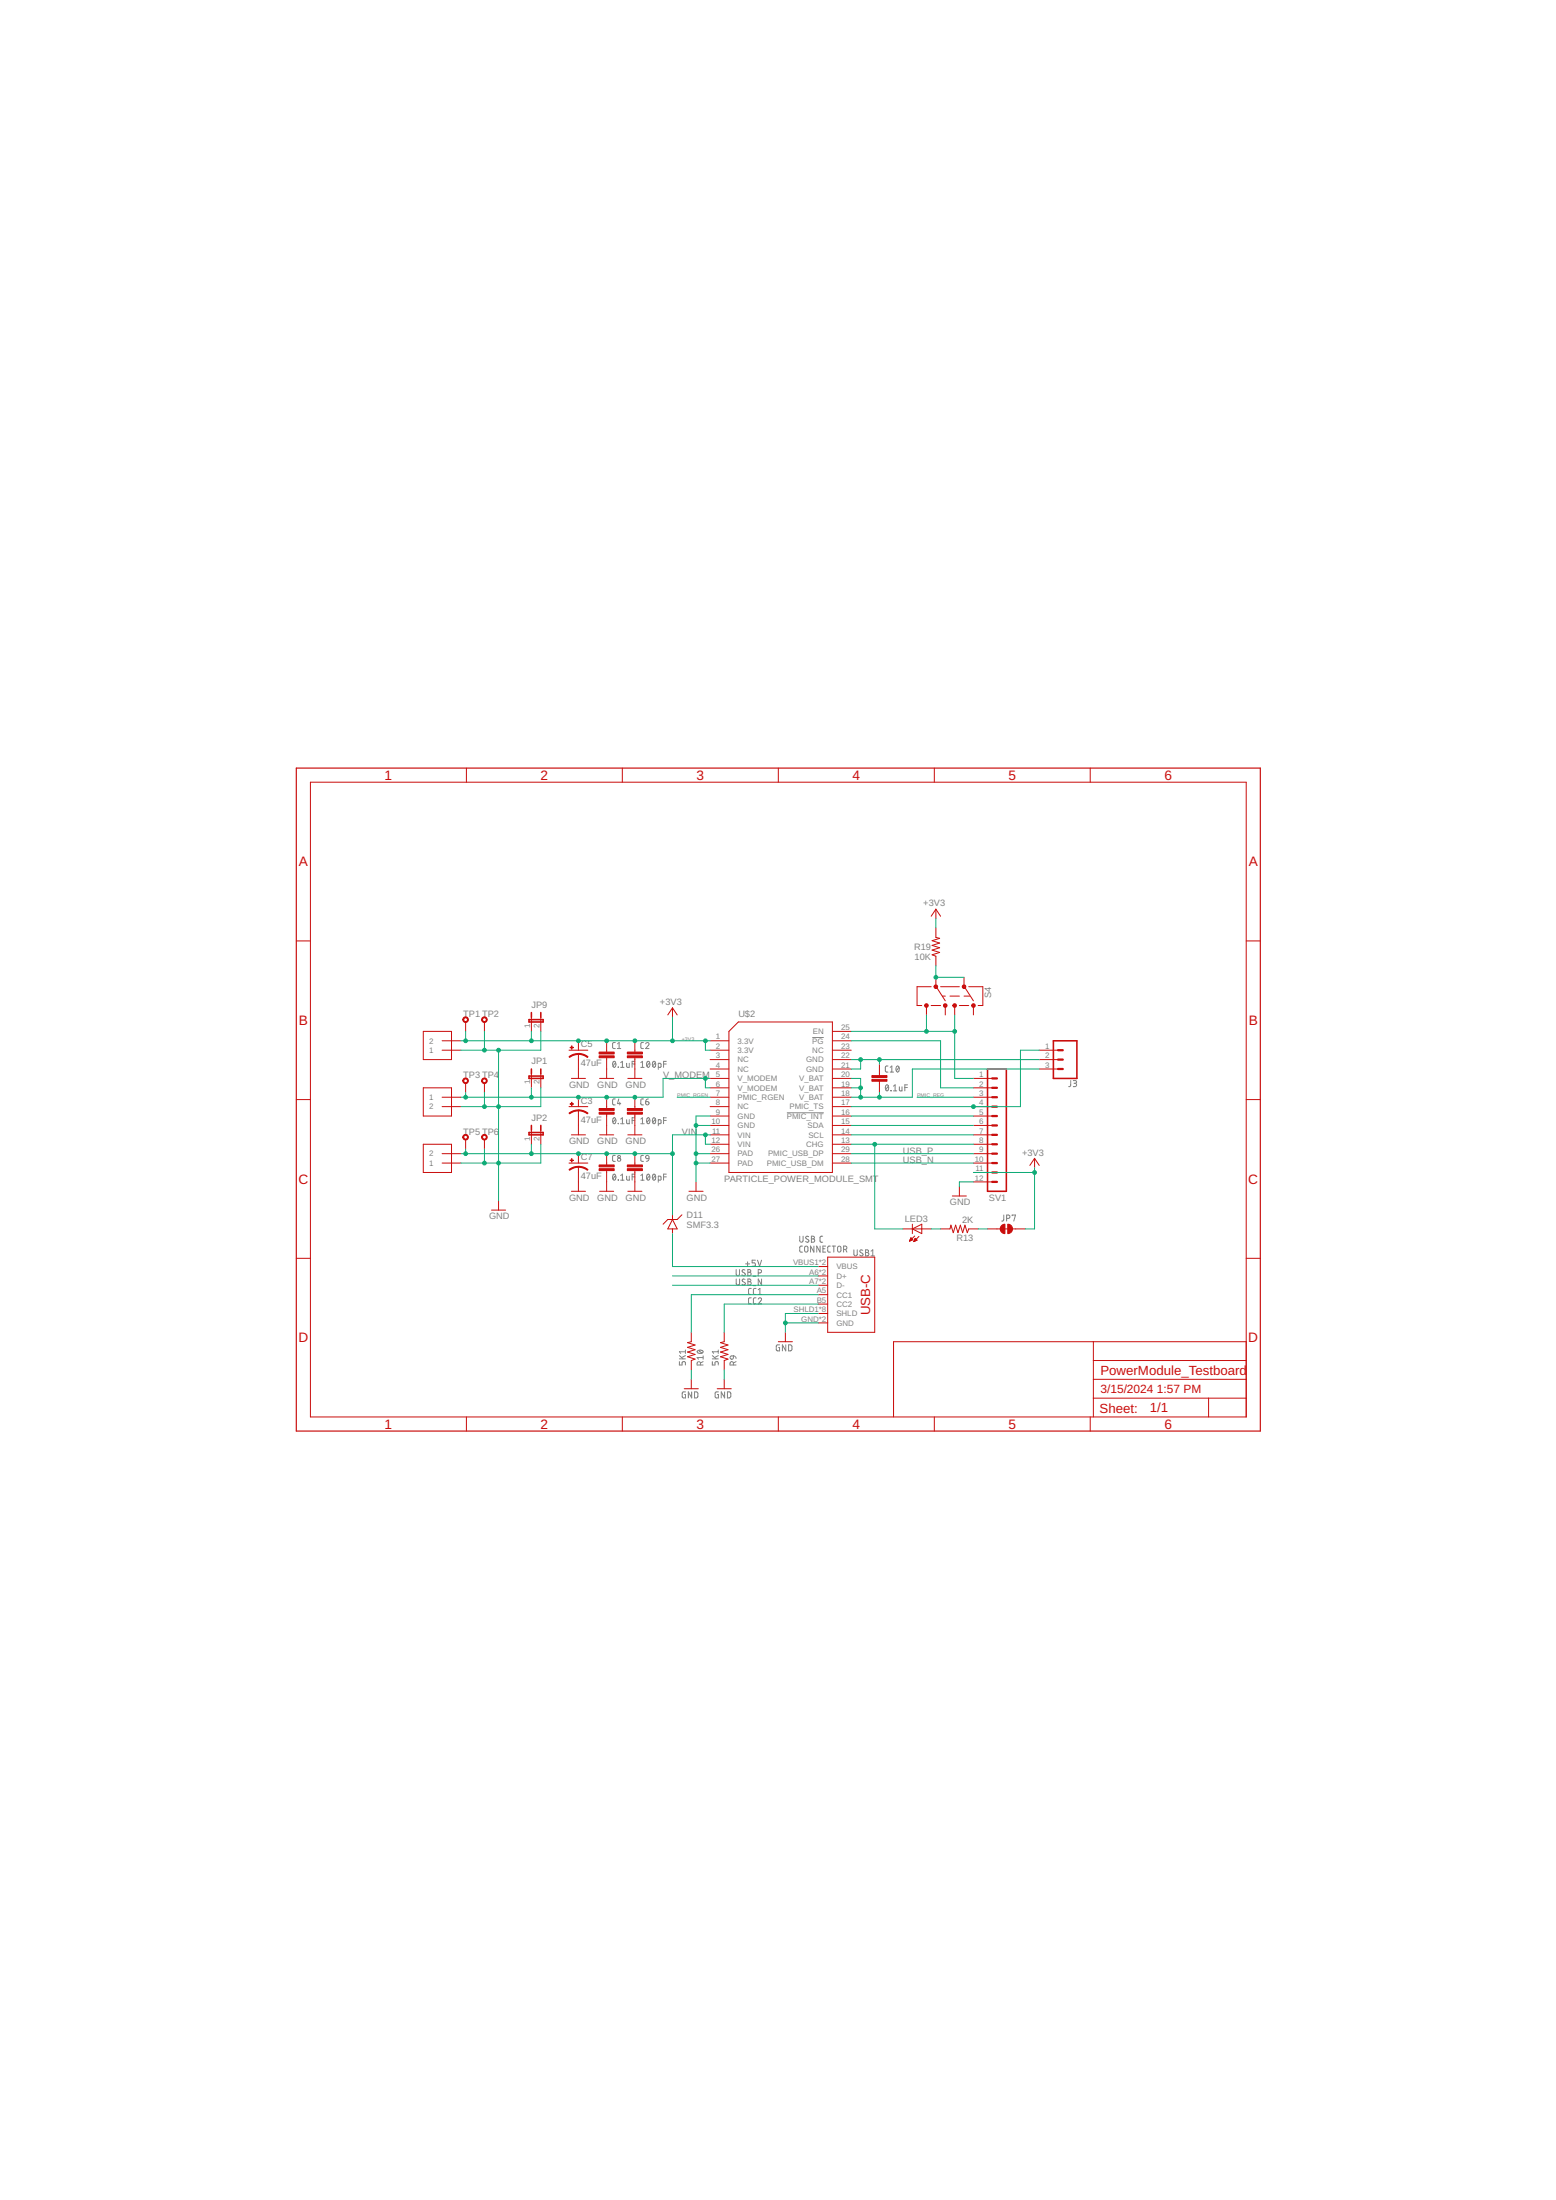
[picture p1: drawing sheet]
<svg xmlns="http://www.w3.org/2000/svg" width="420mm" height="594mm" viewBox="0 0 420 594" stroke-linecap="round" stroke-linejoin="round" font-family="sans-serif">
<g fill="none" stroke="#808080" stroke-width=".27">
<path d="M165.6 286.7l.1-.1a.81 .81 0 0 1 .6 .8 .81 .81 0 0 1-.6 .8l-.3-.8zM166.1 281.5h-.5l-.2 .4v1l.7 .2M166.1 296.8h-.5l-.2 .3v1.1l.7 .2M166.2 287l-.7 .9M166.7 283.1h.9M166.7 281.9l.5-.4v1.6M166.9 288.1l.1 .1zM167.1 296.8l-.4 1.2h.9M167.3 297.6v.8M167.6 288.2h.9M167.6 287l.5-.4v1.6M169.2 287.1v1l.3 .1h.4v-1.1"/>
<path d="M170.7 287.3h.7M171.4 286.6h-.7v1.6M173 288.2h.9M173 287l.5-.4v1.6M173.8 281.5h-.6l-.2 .4 .1 1 .7 .2M173.8 296.8h-.6l-.2 .3 .1 1.1 .7 .2M174.3 281.9a.44 .44 0 0 1 .7-.4 .44 .44 0 0 1 .1 .7l-.8 .9h.9M174.3 297.5h.6a.45 .45 0 0 1 .3 .5 .45 .45 0 0 1-.4 .4 .45 .45 0 0 1-.5-.5zM174.8 286.7l.2-.1a.88 .88 0 0 1 .5 .8 .88 .88 0 0 1-.6 .8l-.3-.5zM175.1 296.8l-.6 .3-.2 .4M175.4 287l-.7 .9M176.4 286.7l.2-.1a.87 .87 0 0 1 .5 .8 .87 .87 0 0 1-.6 .8l-.4-.8z"/>
<path d="M177 287l-.7 .9M177.8 288.2l.7-.1-.1-.9-.6-.1v1.7M179.2 287.3h.7M179.9 286.6h-.7v1.6M219.3 280.2h3.1M239.3 293.1l.2-.2a.87 .87 0 0 1 .5 .9 .87 .87 0 0 1-.6 .7l-.3-.7zM239.8 287.9h-.5l-.2 .3 .1 1.2 .6 .1M239.9 293.3l-.7 .9M240.4 289.5h.9M240.4 288.2l.4-.3v1.6M240.6 294.5v.1zM241.3 294.6h.8"/>
<path d="M241.3 293.3l.4-.4v1.7M242.1 288l.3-.1a.88 .88 0 0 1 .4 .8 .88 .88 0 0 1-.5 .8l-.3-.5zM242.7 288.2l-.7 .9M242.8 293.5l.1 .9 .2 .2h.5v-1.1M244.3 293.7h.7M245 292.9h-.7v1.7M289.1 291.8v1.4l-.5 .2M289.8 291.8h.6a.36 .36 0 0 1 .3 .4 .36 .36 0 0 1-.3 .3h-.4M290.3 292.5a.46 .46 0 0 1 .4 .5 .46 .46 0 0 1-.4 .4h-.5M165.6 301.9h.1a.81 .81 0 0 1 .6 .7 .81 .81 0 0 1-.6 .8l-.3-.8zM165.6 317.2l.1-.1a.81 .81 0 0 1 .6 .8 .81 .81 0 0 1-.6 .8l-.3-.8zM166.1 312h-.5l-.2 .4v1l.7 .2"/>
<path d="M166.2 302.2l-.7 .9M166.2 317.4l-.7 .9M166.9 303.4h.1M166.9 318.6h.1M167.6 302.2l.5-.4v1.6M167.6 317.4l.5-.3v1.6M167.6 303.4h.9M167.6 318.7h.9M169.2 302.4v.9l.3 .1h.4v-1M169.2 317.6v.9l.3 .2h.4v-1.1M170.7 302.6h.7M170.7 317.8h.7"/>
<path d="M171.4 301.8h-.7v1.6M171.4 317.1h-.7v1.6M173 302.2l.5-.4v1.6M173 317.4l.5-.3v1.6M173 303.4h.9M173 318.7h.9M173.8 312h-.6l-.2 .4 .1 1 .7 .2M174.5 312.1l.3-.1 .3 .1 .1 .8-.7-.1zM174.8 301.9l.2-.1a.88 .88 0 0 1 .5 .9 .88 .88 0 0 1-.6 .7l-.3-.5zM174.8 317.2l.2-.1a.89 .89 0 0 1 .5 .8 .89 .89 0 0 1-.6 .8l-.3-.5zM175.2 312.9l-.1 .4-.6 .3M175.4 302.2l-.7 .9"/>
<path d="M175.4 317.4l-.7 .9M176.4 301.9l.2-.1a.87 .87 0 0 1 .5 .9 .87 .87 0 0 1-.6 .7l-.4-.8zM176.4 317.2l.2-.1a.89 .89 0 0 1 .5 .8 .89 .89 0 0 1-.6 .8l-.4-.8zM177 302.2l-.7 .9M177 317.4l-.7 .9M177.8 303.4l.7-.1-.1-.9h-.6v1.6M177.8 318.7l.7-.2-.1-.9h-.6v1.6M179.2 302.6h.7M179.2 317.8h.7M179.9 301.8h-.7v1.6M179.9 317.1h-.7v1.6M212.5 300.5h9.9"/>
<path d="M215.9 333.8v1.2a.46 .46 0 0 0 .5 .4 .46 .46 0 0 0 .5-.4v-1.2M216.7 336.5h-.5l-.3 .3 .1 1.2 .7 .1M217.4 336.6h.6l.2 1.1a.46 .46 0 0 1-.5 .4 .46 .46 0 0 1-.4-.4zM218.3 334l-.2-.1a.38 .38 0 0 0-.5 .1 .38 .38 0 0 0 .1 .5l.5 .3a.4 .4 0 0 1 .1 .6 .4 .4 0 0 1-.6-.1l-.2-.1M219.1 333.8h.4a.36 .36 0 0 1 .4 .4 .36 .36 0 0 1-.4 .3 .46 .46 0 0 1 .5 .5 .46 .46 0 0 1-.5 .4h-.4zM219.1 334.5h.4M219.8 336.5v1.6l-.9-1.6v1.6M221.4 336.5v1.6l-.9-1.6v1.6M222.1 333.8l-.5 .1-.2 .3v1l.2 .2h.5M222.2 337.2h.6M222.9 336.5h-.7v1.6h.7M224.2 336.5l-.6 .1-.1 .2 .1 1.2 .6 .1"/>
<path d="M224.7 336.5h.9M225.1 336.5v1.6M226.3 336.6h.6l.2 1.1a.46 .46 0 0 1-.5 .4 .46 .46 0 0 1-.4-.4zM227.8 337.4h.4a.46 .46 0 0 0 .5-.5 .46 .46 0 0 0-.5-.4h-.4v1.6M228.3 337.4l.4 .7M230.6 337.5v1.2a.46 .46 0 0 0 .4 .4 .46 .46 0 0 0 .5-.4v-1.2M233 337.7l-.6-.2-.2 .4 .7 .6a.38 .38 0 0 1 .1 .5 .38 .38 0 0 1-.5 .1l-.4-.2M233.7 337.5h.5a.36 .36 0 0 1 .3 .4 .36 .36 0 0 1-.3 .3 .46 .46 0 0 1 .4 .5 .46 .46 0 0 1-.4 .4h-.5zM233.7 338.2h.5M235.2 339.1h.9M235.2 337.9l.5-.4v1.6M271 328.1v1.4l-.5 .2"/>
<path d="M271.8 329h.5a.46 .46 0 0 0 .4-.4 .46 .46 0 0 0-.4-.5h-.5v1.6M273.3 328.3v-.2h.9l-.5 1.6M198.8 342.8v1.2a.46 .46 0 0 0 .4 .5 .46 .46 0 0 0 .5-.5v-1.2M198.8 345.4v1.2a.46 .46 0 0 0 .5 .4 .46 .46 0 0 0 .4-.4v-1.2M201.1 343l-.5-.1-.2 .3 .7 .6a.38 .38 0 0 1 .1 .5 .38 .38 0 0 1-.5 .1l-.4-.2M201.2 345.5l-.6-.1-.2 .3 .7 .6a.38 .38 0 0 1 .1 .5 .38 .38 0 0 1-.5 .2l-.3-.2M201.3 341.3h1.1M201.9 340.7v1.1M201.9 342.8h.5a.36 .36 0 0 1 .3 .4 .36 .36 0 0 1-.3 .4 .46 .46 0 0 1 .4 .4 .46 .46 0 0 1-.4 .5h-.5zM201.9 343.6h.5M202 345.4h.4a.36 .36 0 0 1 .4 .3 .36 .36 0 0 1-.4 .4 .46 .46 0 0 1 .4 .5 .46 .46 0 0 1-.4 .4h-.4zM202 346.1h.4"/>
<path d="M202.9 347.9h-.5l-.3 .4 .1 1.1 .7 .1M202.9 350.5h-.5l-.3 .3 .1 1.2 .7 .1M203.3 344.6h.8M203.4 347.2h.7M204 340.3h-.9v.7h.5a.46 .46 0 0 1 .4 .5 .46 .46 0 0 1-.4 .4h-.5M204.2 347.9h-.5l-.3 .4 .1 1 .7 .2M204.2 350.5h-.5l-.3 .3 .1 1.1 .7 .2M204.6 340.3l.5 1.6 .5-1.6M204.7 343.7h.5a.46 .46 0 0 0 .4-.4 .46 .46 0 0 0-.4-.5h-.5v1.7M204.7 350.8a.44 .44 0 0 1 .7-.3 .44 .44 0 0 1 .1 .7l-.8 .9h.9M204.7 349.5h.9M204.7 348.3l.5-.4v1.6"/>
<path d="M205.6 345.4v1.6l-.9-1.6v1.6M183.5 367.7v.9h.7v-.6a.46 .46 0 0 1 .4-.3 .46 .46 0 0 1 .5 .3v.6M183.5 366.9h1.6M183.5 366.1l.9 .8M185.1 365h-1.6l.3 .5M185.1 364.6v.9M185.1 366.1l-1 .5M185.1 375.9h-.7l-.2 .2v1l.2 .3 .7 .1v-.9h-.3M186.8 375.9v1.6l-.9-1.6v1.6M187.5 375.9h.7l.2 .2v.9l-.2 .4-.7 .1zM188.4 364.8a.9 .9 0 0 1 1.4 .3 .88 .88 0 0 1-.8 .4 .88 .88 0 0 1-.7-.6zM188.6 364.7l.9 .7"/>
<path d="M189.1 368.6v-.5a.46 .46 0 0 0-.4-.4 .46 .46 0 0 0-.5 .4v.5h1.7M189.9 367.7l-.8 .3M189.9 366.6h-1.7l.4 .4M189.9 366.1v.9M192.3 367.7v.9h.8v-.6a.45 .45 0 0 1 .4-.3 .45 .45 0 0 1 .5 .3v.6M192.3 366.9h1.7M192.3 366.1l1 .8M194 364.6v.9M194 366.1l-1 .5M194 365h-1.7l.4 .5M194 375.9h-.7l-.2 .2v1l.2 .3 .7 .1v-.9h-.3M195.7 375.9v1.6l-.9-1.6v1.6"/>
<path d="M196.4 375.9h.7l.2 .2v.9l-.2 .4-.7 .1zM197.3 366.3l.7-.2v.6a.45 .45 0 0 1-.6 .3 .45 .45 0 0 1-.1-.7zM198 368.6v-.5a.46 .46 0 0 0-.4-.4 .46 .46 0 0 0-.5 .4v.5h1.7M198 366.1l.5 .2 .3 .6M198.8 367.7l-.8 .3M210.5 363.2h-.7l-.2 .2v1l.2 .3 .7 .1v-.9h-.3M212.2 363.2v1.6l-.9-1.6v1.6M212.9 363.2h.7l.2 .2v.9l-.2 .4-.7 .1z"/>
<circle cx="167.2" cy="313.2" r=".45"/>
<circle cx="167.2" cy="312.3" r=".36"/>
</g>
<g fill="none" stroke="#c90d0c" stroke-width=".27">
<path d="M83.8 211.2h252.7v171.4h-252.7zM125.9 207.4v3.8M168 207.4v3.8M210.2 207.4v3.8M252.3 207.4v3.8M294.4 207.4v3.8M80 254.1h3.8M252.7 245.5v2.6M252.7 250.6v2.5l1 .3-2 .6 2 .7-2 .6 2 .6-2 .7 2 .6-2 .6 1 .4v2.6M252.7 245.5l1.3 1.9M252.7 245.5l-1.3 1.9M336.5 254.1h3.8"/>
<path d="M114.3 278.5h7.6v7.6h-7.6zM125.7 276v2.5M130.8 276v2.5M143.5 274.7v3.8M146 274.7v3.8M181.6 272.2l1.3 1.9M181.6 272.2l-1.3 1.9M181.6 272.2v2.5M196.8 278.5l2.6-2.5h25.4v40.6h-28zM224.8 278.5h5M250.2 271.5v2.6M251.4 266.4h-3.8v5.1h1.3"/>
<path d="M251.4 271.5h2.6M252.7 263.9v2.5M253 266.7l2.2 3.6M254 266.4h5.1M254.5 269h.7M255.2 271.5v2.6M256.5 269h2.6M257.8 271.5v2.6M259.1 271.5h2.5M260.3 269h1.5M260.3 263.9v2.5M260.6 266.7l2.2 3.6"/>
<path d="M261.6 266.4h3.8v5.1h-1.3M262.8 271.5v2.6M80 296.9h3.8M114.3 293.8h7.6v7.6h-7.6zM119.4 296.3h5.1M119.4 298.8h5.1M119.4 283.6h5.1M119.4 281.1h5.1M125.7 292.5v2.5M130.8 292.5v2.5M143.5 289.9v3.9M146 289.9v3.9"/>
<path d="M153.6 298.8h5.1M153.6 283.6h5.1M154.3 291.2h3.8M156.2 281.1v2.5M156.2 284.6v6.6M156.2 296.3v2.5M156.2 299.8v6.7M161.9 291.2h3.8M163.8 281.1v3M163.8 285.6v5.6M163.8 296.3v3M169.5 291.2h3.8"/>
<path d="M171.4 281.1v3M171.4 285.6v5.6M171.4 296.3v3M191.7 293.8h5.1M191.7 296.3h5.1M191.7 298.8h5.1M191.7 283.6h5.1M191.7 291.2h5.1M191.7 281.1h5.1M191.7 286.1h5.1M191.7 288.7h5.1M224.8 293.8h5"/>
<path d="M224.8 296.3h5M224.8 298.8h5M224.8 283.6h5M224.8 291.2h5M224.8 281.1h5M224.8 286.1h5M224.8 288.7h5M237.5 287.4v3M237.5 292v3M262.8 293.8h5.1M262.8 296.3h5.1M262.8 298.8h5.1"/>
<path d="M262.8 291.2h5.1M280.6 283.6h5.1M280.6 286.1h5.1M280.6 288.7h5.1M336.5 296.9h3.8M114.3 309h7.6v7.6h-7.6zM119.4 314.1h5.1M119.4 311.5h5.1M125.7 307.7v2.6M130.8 307.7v2.6M143.5 305.2v3.8M146 305.2v3.8"/>
<path d="M153.6 314.1h5.1M154.3 306.5h3.8M156.2 311.5v2.6M156.2 315.1v6.6M161.9 306.5h3.8M163.8 300.9v5.6M163.8 311.5v3.1M163.8 316.1v5.6M169.5 306.5h3.8M171.4 300.9v5.6M171.4 311.5v3.1M171.4 316.1v5.6"/>
<path d="M187.9 319.2v2.5M191.7 301.4h5.1M191.7 306.5h5.1M191.7 314.1h5.1M191.7 303.9h5.1M191.7 309h5.1M191.7 311.5h5.1M224.8 301.4h5M224.8 306.5h5M224.8 314.1h5M224.8 303.9h5M224.8 309h5"/>
<path d="M224.8 311.5h5M262.8 301.4h5.1M262.8 306.5h5.1M262.8 314.1h5.1M262.8 303.9h5.1M262.8 309h5.1M262.8 311.5h5.1M262.8 316.6h5.1M262.8 319.2h5.1M279.4 312.8l1.2 1.9M279.4 312.8l-1.3 1.9M279.4 312.8v2.5"/>
<path d="M80 339.8h3.8M132.7 326.8h3.8M134.6 324.2v2.6M154.3 321.7h3.8M161.9 321.7h3.8M169.5 321.7h3.8M181.6 328v1.3M181.6 331.9v1.2M181.6 329.3l1.3 2.6h-2.6zM184.1 328l-1.2 1.3h-2.6l-1.3 1.3M186 321.7h3.8M223.5 339.5h12.7v20.3h-12.7z"/>
<path d="M243.8 331.9h7.6M245.6 335.1h.2M245.7 334.9h.4M245.7 334.8h.7M245.8 334.7h.6M245.8 334.6h.5M245.9 334.5h.3M245.9 334.3h.1M246 334.3l.5 .5-.9 .4zM246.4 331.9l2.5-1.3v2.5zM246.4 330.6v2.5M246.8 335.2h.2"/>
<path d="M246.8 335.1h.4M246.9 334.9h.6M246.9 334.8h.6M247 334.7h.4M247 333.8l-1.4 1.4M247 334.6h.3M247.1 334.5h.1M247.1 334.4l.5 .5-.9 .4zM248.1 333.9l-1.4 1.4M254 331.9h2.5l.3-1.1 .6 2.1 .6-2.1 .7 2.1 .6-2.1 .6 2.1 .7-2.1 .6 2.1 .4-1h2.5M257.2 323h3.7M259.1 320.4v2.6"/>
<path d="M266.7 331.9h3.4M270.7 331.9h1.8M273.4 331.9h3.4M336.5 339.8h3.8M186.7 359.8v2.5l-1 .3 2 .6-2 .6 2 .7-2 .6 2 .6-2 .7 2 .6-1 .4v2.5M195.6 359.8v2.5l-1.1 .3 2.1 .6-2.1 .6 2.1 .7-2.1 .6 2.1 .6-2.1 .7 2.1 .6-1 .4v2.5M212.1 359.8v2.5M221 357.2h2.5M221 342h2.5M221 349.6h2.5M221 344.6h2.5M221 347.1h2.5"/>
<path d="M221 352.1h2.5M221 354.7h2.5M184.8 375h3.8M186.7 372.5v2.5M193.7 375h3.8M195.6 372.5v2.5M210.2 362.3h3.8M295.2 377.5h41.3M295.2 362.3v20.3M295.2 372.5h41.3M295.2 367.4h41.3M326.3 377.5v5.1"/>
<path d="M336.5 362.3h-95.2v20.3M125.9 382.6v3.8M168 382.6v3.8M210.2 382.6v3.8M252.3 382.6v3.8M294.4 382.6v3.8"/>
</g>
<path d="M80 207.4h260.3v179h-260.3z" fill="none" stroke="#c90d0c" stroke-width=".32"/>
<g fill="#c90d0c" stroke="#c90d0c" stroke-width=".27">
<path d="M156.2 284.5l1.4 .2 1.2 .6-.2 .3-.9-.6-1.5-.3z" fill-rule="evenodd"/>
<path d="M153.6 285.3l1.3-.6 1.3-.2v.2l-1.5 .3-.9 .5z" fill-rule="evenodd"/>
<path d="M156.2 299.7l1.4 .2 1.2 .7-.2 .2-1.4-.7-1-.1z" fill-rule="evenodd"/>
<path d="M153.6 300.6l1.3-.7 1.3-.2v.3l-1 .1-1.4 .7z" fill-rule="evenodd"/>
<path d="M156.2 314.9l1.4 .3 1.2 .6-.2 .2-1.4-.7-1-.1z" fill-rule="evenodd"/>
<path d="M153.6 315.8l1.3-.6 1.3-.2v.2l-1 .1-1.4 .7z" fill-rule="evenodd"/>
<path d="M125.1 274.8a.76 .76 0 0 1 1.3 .1 .76 .76 0 0 1-.4 1.1 .76 .76 0 0 1-1-.7h.2a.51 .51 0 0 1 .8-.4 .51 .51 0 0 1 .1 .9 .51 .51 0 0 1-.9-.3v-.2h-.2z" fill-rule="evenodd"/>
<path d="M130.2 274.8a.76 .76 0 0 1 1.2 .1 .76 .76 0 0 1-.4 1.1 .76 .76 0 0 1-1-.7h.3a.51 .51 0 0 1 .7-.4 .51 .51 0 0 1 .1 .9 .51 .51 0 0 1-.8-.3v-.2h-.3z" fill-rule="evenodd"/>
<path d="M125.1 291.4a.75 .75 0 0 1 1.2 0 .75 .75 0 0 1-.4 1.2 .75 .75 0 0 1-.9-.8h.2a.51 .51 0 0 1 .8-.4 .51 .51 0 0 1 .1 .9 .51 .51 0 0 1-.9-.3l-.2-.2z" fill-rule="evenodd"/>
<path d="M130.2 291.4a.75 .75 0 0 1 1.2 0 .75 .75 0 0 1-.4 1.2 .75 .75 0 0 1-1-.8h.3a.51 .51 0 0 1 .7-.4 .51 .51 0 0 1 .1 .9 .51 .51 0 0 1-.8-.3l-.3-.2z" fill-rule="evenodd"/>
<path d="M125.1 306.6a.75 .75 0 0 1 1.2 .1 .75 .75 0 0 1-.4 1.1 .75 .75 0 0 1-.9-.7h.2a.51 .51 0 0 1 .8-.4 .51 .51 0 0 1 .1 .8 .51 .51 0 0 1-.9-.2l-.2-.2z" fill-rule="evenodd"/>
<path d="M130.2 306.6a.75 .75 0 0 1 1.2 .1 .75 .75 0 0 1-.4 1.1 .75 .75 0 0 1-1-.7h.3a.51 .51 0 0 1 .7-.4 .51 .51 0 0 1 .1 .8 .51 .51 0 0 1-.8-.2l-.3-.2z" fill-rule="evenodd"/>
<path d="M260 266.1a.48 .48 0 0 1 .8 .1 .48 .48 0 0 1-.4 .7 .48 .48 0 0 1-.6-.5h.3a.22 .22 0 0 1 .3-.1 .22 .22 0 0 1 .1 .3 .22 .22 0 0 1-.4 0l-.3-.2z" fill-rule="evenodd"/>
<path d="M262.6 271.1a.48 .48 0 0 1 .7 .2 .48 .48 0 0 1-.3 .7 .48 .48 0 0 1-.6-.5h.2a.22 .22 0 0 1 .3-.2 .22 .22 0 0 1 .1 .4 .22 .22 0 0 1-.3-.1l-.3-.1z" fill-rule="evenodd"/>
<path d="M257.5 271.1a.48 .48 0 0 1 .7 .2 .48 .48 0 0 1-.3 .7 .48 .48 0 0 1-.6-.5h.3a.22 .22 0 0 1 .3-.2 .22 .22 0 0 1 0 .4 .22 .22 0 0 1-.3-.1l-.3-.1z" fill-rule="evenodd"/>
<path d="M254.9 271.1a.48 .48 0 0 1 .8 .2 .48 .48 0 0 1-.3 .7 .48 .48 0 0 1-.6-.5h.2a.22 .22 0 0 1 .3-.2 .22 .22 0 0 1 .1 .4 .22 .22 0 0 1-.4-.1l-.2-.1z" fill-rule="evenodd"/>
<path d="M249.9 271.1a.48 .48 0 0 1 .7 .2 .48 .48 0 0 1-.3 .7 .48 .48 0 0 1-.6-.5h.2a.22 .22 0 0 1 .3-.2 .22 .22 0 0 1 .1 .4 .22 .22 0 0 1-.3-.1l-.3-.1z" fill-rule="evenodd"/>
<path d="M252.4 266.1a.48 .48 0 0 1 .7 .1 .48 .48 0 0 1-.3 .7 .48 .48 0 0 1-.6-.5h.3a.22 .22 0 0 1 .3-.1 .22 .22 0 0 1 .1 .3 .22 .22 0 0 1-.4 0l-.3-.2z" fill-rule="evenodd"/>
<path d="M270.1 331.9h1.3v1.2a1.3 1.3 0 0 1-1.3-1.2z" fill-rule="evenodd"/>
<path d="M270.5 330.9l.9-.3v1.3h-1.3z" fill-rule="evenodd"/>
<path d="M272.1 330.6a1.27 1.27 0 0 1 1.3 1.3 1.27 1.27 0 0 1-1.3 1.2z" fill-rule="evenodd"/>
</g>
<g fill="#c90d0c" stroke="#c90d0c" stroke-width=".27">
<path d="M153.9 282.8l.9 .1z"/>
<path d="M154.3 282.4l.2 .9z"/>
<path d="M161.8 285.1h4v.5h-4z"/>
<path d="M161.8 284.1h4v.5h-4z"/>
<path d="M169.4 285.1h4.1v.5h-4.1z"/>
<path d="M169.4 284.1h4.1v.5h-4.1z"/>
<path d="M153.9 298l.9 .2z"/>
<path d="M154.3 297.7l.2 .9z"/>
<path d="M161.8 300.4h4v.5h-4z"/>
<path d="M161.8 299.3h4v.5h-4z"/>
<path d="M169.4 300.4h4.1v.5h-4.1z"/>
<path d="M169.4 299.3h4.1v.5h-4.1z"/>
<path d="M153.9 313.3l.9 .1z"/>
<path d="M154.3 312.9l.2 .9z"/>
<path d="M161.8 315.6h4v.5h-4z"/>
<path d="M161.8 314.6h4v.5h-4z"/>
<path d="M169.4 315.6h4.1v.5h-4.1z"/>
<path d="M169.4 314.6h4.1v.5h-4.1z"/>
<path d="M235.4 291.5h4.1v.5h-4.1z"/>
<path d="M235.4 290.4h4.1v.6h-4.1z"/>
</g>
<path d="M142.9 275.3h3.8v.7h-3.8zM143.5 273.4v1.3M146 273.4v1.3M142.9 290.6h3.8v.6h-3.8zM143.5 288.7v1.2M146 288.7v1.2M266.7 288.7h5v33h-5zM284.4 281.1h6.4v10.1h-6.4zM142.9 305.8h3.8v.7h-3.8zM143.5 303.9v1.3M146 303.9v1.3" fill="none" stroke="#c90d0c" stroke-width=".42"/>
<g fill="none" stroke="#c90d0c" stroke-width=".61">
<path d="M267.9 296.3h1.3M267.9 293.8h1.3M267.9 291.2h1.3M267.9 298.8h1.3M285.7 288.7h1.3M285.7 286.1h1.3M285.7 283.6h1.3M267.9 301.4h1.3M267.9 309h1.3M267.9 306.5h1.3M267.9 303.9h1.3M267.9 314.1h1.3"/>
<path d="M267.9 311.5h1.3M267.9 319.2h1.3M267.9 316.6h1.3"/>
</g>
<g fill="none" stroke="#0dab76" stroke-width=".27">
<path d="M252.7 248.1v2.5M125.7 278.5v2.6M130.8 278.5v5.1M143.5 278.5v2.6M146 278.5v5.1h-21.5M181.6 274.7v6.4M229.8 278.5h28M250.2 274.1v4.4M252.7 260.8v3.1h7.6M257.8 274.1v17.1h5M124.5 281.1h67.2M125.7 295v1.3"/>
<path d="M130.8 295v3.8M134.6 283.6v40.6M143.5 293.8v2.5M146 293.8v5h-21.5M182.9 296.3h8.8M190.5 281.1v2.5h1.2M190.5 291.2v2.6h1.2M191.7 291.2h-12.7v5.1h-54.5M229.8 291.2h2.6v5.1M229.8 293.8h2.6M229.8 281.1h24.2v12.7h8.8M229.8 286.1h50.8"/>
<path d="M232.4 286.1v2.6h-2.6M237.5 286.1v1.3M237.5 295v1.3M247.6 296.3h15.2M280.6 283.6h-5.1v15.2h-45.7M280.6 288.7h-34.2v7.6h-16.6M124.5 311.5h57.1M125.7 310.3v1.2M130.8 310.3v3.8M143.5 309v2.5M146 309v5.1h-21.5M187.9 314.1h3.8"/>
<path d="M187.9 303.9h3.8M187.9 311.5h3.8M190.5 306.5v2.5h1.2M191.7 301.4h-3.8v17.8M191.7 306.5h-10.1v21.5M229.8 314.1h33M229.8 301.4h33M229.8 303.9h33M229.8 311.5h33M229.8 306.5h33M229.8 309h33M236.2 309v22.9h7.6"/>
<path d="M262.8 319.2h-3.7v1.2M262.8 316.6h16.6M279.4 315.3v16.6h-2.6M181.6 333.1v8.9h39.4M251.4 331.9h2.6M264.1 331.9h2.6M181.6 344.6h39.4M181.6 347.1h39.4M212.1 357.2h8.9M221 352.1h-25.4v7.7M221 349.6h-34.3v10.2M221 354.7h-8.9v5.1"/>
<path d="M186.7 369.9v2.6M195.6 369.9v2.6"/>
</g>
<g fill="#0dab76" stroke="#0dab76" stroke-width=".27">
<circle cx="134.6" cy="314.1" r=".51"/>
<circle cx="134.6" cy="298.8" r=".51"/>
<circle cx="130.8" cy="283.6" r=".51"/>
<circle cx="130.8" cy="298.8" r=".51"/>
<circle cx="130.8" cy="314.1" r=".51"/>
<circle cx="134.6" cy="283.6" r=".51"/>
<circle cx="187.9" cy="303.9" r=".51"/>
<circle cx="187.9" cy="311.5" r=".51"/>
<circle cx="187.9" cy="314.1" r=".51"/>
<circle cx="212.1" cy="357.2" r=".51"/>
<circle cx="190.5" cy="291.2" r=".51"/>
<circle cx="156.2" cy="296.3" r=".51"/>
<circle cx="163.8" cy="296.3" r=".51"/>
<circle cx="171.4" cy="296.3" r=".51"/>
<circle cx="125.7" cy="296.3" r=".51"/>
<circle cx="143.5" cy="296.3" r=".51"/>
<circle cx="190.5" cy="281.1" r=".51"/>
<circle cx="156.2" cy="281.1" r=".51"/>
<circle cx="163.8" cy="281.1" r=".51"/>
<circle cx="171.4" cy="281.1" r=".51"/>
<circle cx="125.7" cy="281.1" r=".51"/>
<circle cx="143.5" cy="281.1" r=".51"/>
<circle cx="181.6" cy="281.1" r=".51"/>
<circle cx="279.4" cy="316.6" r=".51"/>
<circle cx="250.2" cy="278.5" r=".51"/>
<circle cx="257.8" cy="278.5" r=".51"/>
<circle cx="252.7" cy="263.9" r=".51"/>
<circle cx="232.4" cy="286.1" r=".51"/>
<circle cx="237.5" cy="286.1" r=".51"/>
<circle cx="232.4" cy="293.8" r=".51"/>
<circle cx="232.4" cy="296.3" r=".51"/>
<circle cx="237.5" cy="296.3" r=".51"/>
<circle cx="262.8" cy="298.8" r=".51"/>
<circle cx="236.2" cy="309" r=".51"/>
<circle cx="190.5" cy="306.5" r=".51"/>
<circle cx="156.2" cy="311.5" r=".51"/>
<circle cx="163.8" cy="311.5" r=".51"/>
<circle cx="171.4" cy="311.5" r=".51"/>
<circle cx="125.7" cy="311.5" r=".51"/>
<circle cx="143.5" cy="311.5" r=".51"/>
<circle cx="181.6" cy="311.5" r=".51"/>
</g>
<g font-size="3.7" fill="#c90d0c">
<text x="103.9" y="210.6">1</text>
<text x="146" y="210.6">2</text>
<text x="188.1" y="210.6">3</text>
<text x="230.2" y="210.6">4</text>
<text x="272.3" y="210.6">5</text>
<text x="314.4" y="210.6">6</text>
<text x="80.7" y="233.9">A</text>
<text x="337.2" y="233.9">A</text>
<text x="80.7" y="276.8">B</text>
<text x="337.2" y="276.8">B</text>
<text x="80.6" y="319.6">C</text>
<text x="337.1" y="319.6">C</text>
<text x="80.6" y="362.5">D</text>
<text x="337.1" y="362.5">D</text>
<text x="103.9" y="385.8">1</text>
<text x="146" y="385.8">2</text>
<text x="188.1" y="385.8">3</text>
<text x="230.2" y="385.8">4</text>
<text x="272.3" y="385.8">5</text>
<text x="314.4" y="385.8">6</text>
</g>
<g font-size="3.6" fill="#c90d0c">
<text x="234.9" y="355.2" transform="rotate(-90 234.9 355.2)">USB-C</text>
<text x="297.1" y="371.2">PowerModule_Testboard</text>
<text x="296.9" y="381.5">Sheet:</text>
<text x="310.5" y="381.4">1/1</text>
</g>
<g font-size="3.2" fill="#c90d0c">
<text x="297.1" y="376.3">3/15/2024</text>
<text x="312.4" y="376.3">1:57 PM</text>
</g>
<g font-size="2.5" fill="#808080">
<text x="249.3" y="244.7">+3V3</text>
<text x="246.8" y="256.4">R19</text>
<text x="247" y="259.2">10K</text>
<text x="267.7" y="269.5" transform="rotate(-90 267.7 269.5)">S4</text>
<text x="125.1" y="274.7">TP1 TP2</text>
<text x="143.5" y="272.2">JP9</text>
<text x="178.2" y="271.4">+3V3</text>
<text x="199.4" y="274.7">U$2</text>
<text x="143.5" y="287.4">JP1</text>
<text x="156.8" y="282.8">C5</text>
<text x="156.8" y="287.9">47uF</text>
<text x="125.1" y="291.2">TP3 TP4</text>
<text x="153.7" y="293.8">GND</text>
<text x="161.3" y="293.8">GND</text>
<text x="168.9" y="293.8">GND</text>
<text x="179.1" y="291.2">V_MODEM</text>
<text x="156.8" y="298.1">C3</text>
<text x="143.5" y="302.6">JP2</text>
<text x="156.8" y="303.1">47uF</text>
<text x="125.1" y="306.5">TP5 TP6</text>
<text x="153.7" y="309">GND</text>
<text x="161.3" y="309">GND</text>
<text x="168.9" y="309">GND</text>
<text x="184.1" y="306.5">VIN</text>
<text x="243.8" y="311.5">USB_P</text>
<text x="156.8" y="313.3">C7</text>
<text x="243.8" y="314.1">USB_N</text>
<text x="276" y="312">+3V3</text>
<text x="156.8" y="318.4">47uF</text>
<text x="195.6" y="319.1">PARTICLE_POWER_MODULE_SMT</text>
<text x="132.1" y="329.3">GND</text>
<text x="153.7" y="324.2">GND</text>
<text x="161.3" y="324.2">GND</text>
<text x="168.9" y="324.2">GND</text>
<text x="185.4" y="324.2">GND</text>
<text x="185.4" y="328.8">D11</text>
<text x="256.5" y="325.5">GND</text>
<text x="267" y="324.2">SV1</text>
<text x="185.4" y="331.7">SMF3.3</text>
<text x="244.3" y="330.1">LED3</text>
<text x="258.3" y="335.1">R13</text>
<text x="259.8" y="330.3">2K</text>
</g>
<g font-size="2.1" fill="#808080">
<text x="115.9" y="281.8">2</text>
<text x="143.1" y="277.5" transform="rotate(-90 143.1 277.5)">1</text>
<text x="145.7" y="277.5" transform="rotate(-90 145.7 277.5)">2</text>
<text x="193.3" y="280.7">1</text>
<text x="199.2" y="281.8">3.3V</text>
<text x="219.3" y="281.8">PG</text>
<text x="219.5" y="279.3">EN</text>
<text x="227.1" y="280.7">24</text>
<text x="227.1" y="278.2">25</text>
<text x="115.9" y="284.4">1</text>
<text x="193.3" y="283.2">2</text>
<text x="193.3" y="285.8">3</text>
<text x="199.2" y="284.4">3.3V</text>
<text x="199.2" y="286.9">NC</text>
<text x="217.7" y="286.9">GND</text>
<text x="219.3" y="284.4">NC</text>
<text x="227.1" y="285.8">22</text>
<text x="227.1" y="283.2">23</text>
<text x="282.2" y="283.2">1</text>
<text x="282.2" y="285.8">2</text>
<text x="143.1" y="292.8" transform="rotate(-90 143.1 292.8)">1</text>
<text x="145.7" y="292.8" transform="rotate(-90 145.7 292.8)">2</text>
<text x="193.3" y="288.3">4</text>
<text x="193.3" y="290.9">5</text>
<text x="193.3" y="293.4">6</text>
<text x="199.2" y="289.4">NC</text>
<text x="199.2" y="292">V_MODEM</text>
<text x="215.8" y="292">V_BAT</text>
<text x="217.7" y="289.4">GND</text>
<text x="227.1" y="293.4">19</text>
<text x="227.1" y="290.9">20</text>
<text x="227.1" y="288.3">21</text>
<text x="264.4" y="290.9">1</text>
<text x="264.4" y="293.4">2</text>
<text x="282.2" y="288.3">3</text>
<text x="115.9" y="297.1">1</text>
<text x="115.9" y="299.6">2</text>
<text x="193.3" y="295.9">7</text>
<text x="193.3" y="298.5">8</text>
<text x="199.2" y="294.5">V_MODEM</text>
<text x="199.2" y="297.1">PMIC_RGEN</text>
<text x="199.2" y="299.6">NC</text>
<text x="213.2" y="299.6">PMIC_TS</text>
<text x="215.8" y="297.1">V_BAT</text>
<text x="215.8" y="294.5">V_BAT</text>
<text x="227.1" y="298.5">17</text>
<text x="227.1" y="295.9">18</text>
<text x="264.4" y="295.9">3</text>
<text x="264.4" y="298.5">4</text>
<text x="192.1" y="303.6">10</text>
<text x="193.3" y="301">9</text>
<text x="199.2" y="302.1">GND</text>
<text x="199.2" y="304.7">GND</text>
<text x="212.5" y="302.1">PMIC_INT</text>
<text x="218" y="304.7">SDA</text>
<text x="227.1" y="303.6">15</text>
<text x="227.1" y="301">16</text>
<text x="264.4" y="301">5</text>
<text x="264.4" y="303.6">6</text>
<text x="143.1" y="308" transform="rotate(-90 143.1 308)">1</text>
<text x="145.7" y="308" transform="rotate(-90 145.7 308)">2</text>
<text x="192.1" y="308.6">12</text>
<text x="192.1" y="311.2">26</text>
<text x="192.3" y="306.1">11</text>
<text x="199.2" y="307.2">VIN</text>
<text x="199.2" y="309.8">VIN</text>
<text x="217.7" y="309.8">CHG</text>
<text x="218.3" y="307.2">SCL</text>
<text x="227.1" y="308.6">13</text>
<text x="227.1" y="306.1">14</text>
<text x="227.1" y="311.2">29</text>
<text x="264.4" y="306.1">7</text>
<text x="264.4" y="308.6">8</text>
<text x="264.4" y="311.2">9</text>
<text x="115.9" y="314.8">1</text>
<text x="115.9" y="312.3">2</text>
<text x="192.1" y="313.7">27</text>
<text x="199.2" y="314.8">PAD</text>
<text x="199.2" y="312.3">PAD</text>
<text x="207.1" y="314.8">PMIC_USB_DM</text>
<text x="207.4" y="312.3">PMIC_USB_DP</text>
<text x="227.1" y="313.7">28</text>
<text x="263.2" y="313.7">10</text>
<text x="263.4" y="316.3">11</text>
<text x="263.2" y="318.8">12</text>
<text x="214.1" y="341.6">VBUS1*2</text>
<text x="218.5" y="344.2">A6*2</text>
<text x="218.5" y="346.7">A7*2</text>
<text x="225.8" y="342.8">VBUS</text>
<text x="225.8" y="345.3">D+</text>
<text x="225.8" y="347.8">D-</text>
<text x="220.5" y="349.3">A5</text>
<text x="220.5" y="351.8">B5</text>
<text x="225.8" y="350.4">CC1</text>
<text x="225.8" y="352.9">CC2</text>
<text x="214.2" y="354.3">SHLD1*8</text>
<text x="216.4" y="356.9">GND*2</text>
<text x="225.8" y="358">GND</text>
<text x="225.8" y="355.5">SHLD</text>
</g>
<g font-size="1.4" fill="#808080">
<text x="184.1" y="281.1">+3V3</text>
<text x="182.9" y="296.3">PMIC_RGEN</text>
<text x="247.6" y="296.3">PMIC_REG</text>
</g>
</svg>
